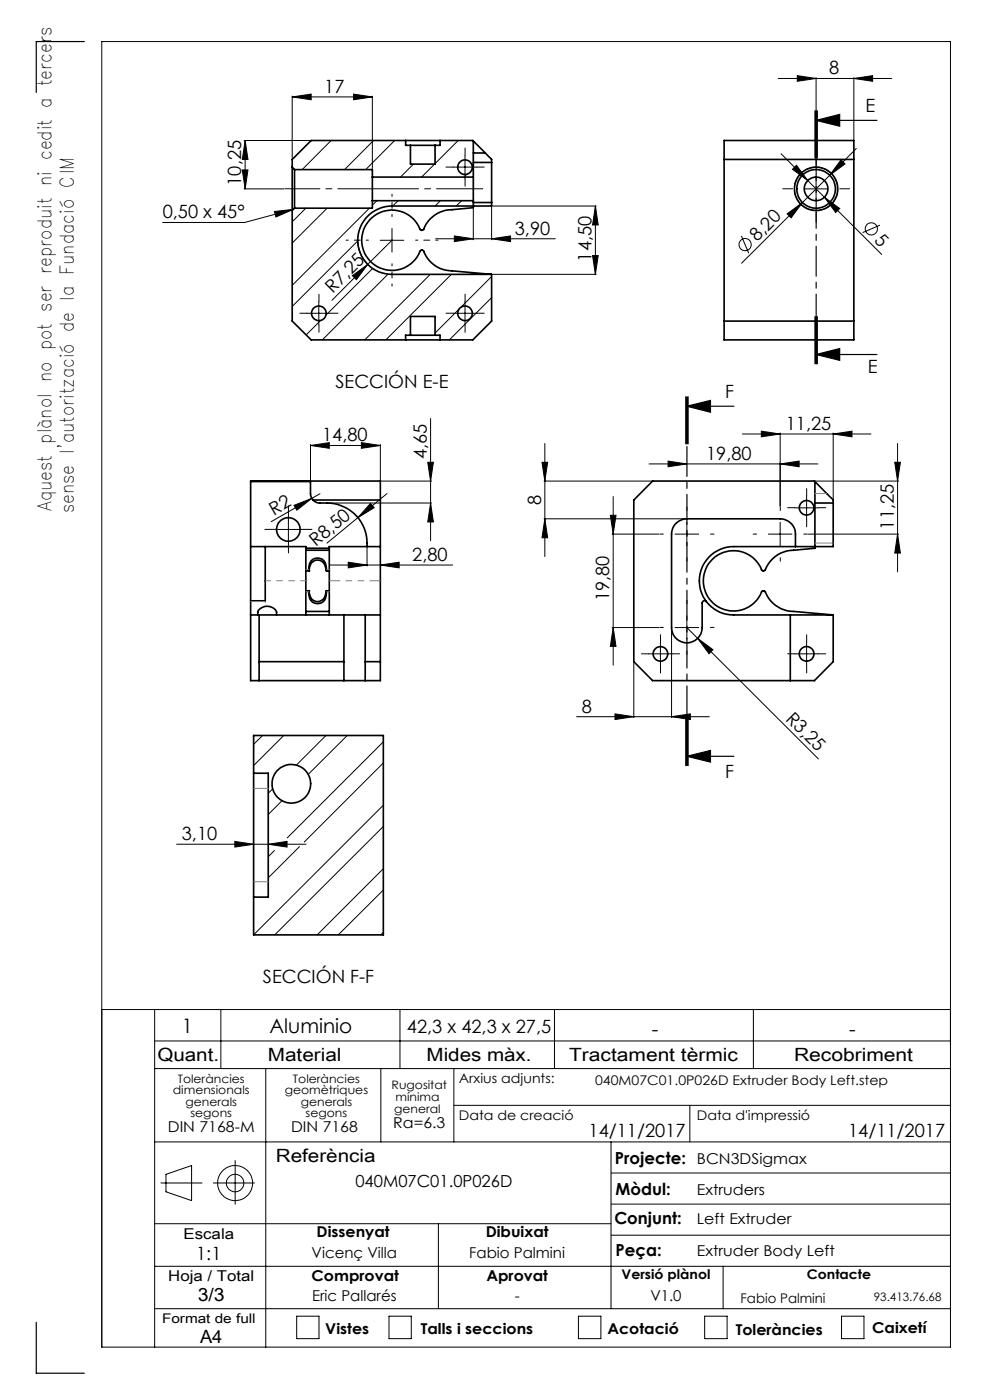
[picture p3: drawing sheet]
<svg xmlns="http://www.w3.org/2000/svg" width="210mm" height="297mm" viewBox="0 0 210 297" stroke-linecap="round" stroke-linejoin="round" font-family="sans-serif">
<g fill="none" stroke="#000" stroke-width=".21">
<path d="M75 20l4 .6-4 .6zM165.1 16.6h24M169.1 16l4 .6-4 .6zM173.1 16.5v16.3M181.1 16.6l4-.6v1.2zM181.1 16.5v13.1M51.4 36.1h1.2l-.6 4zM51.8 29.8h14M52 29.8l.6 4h-1.2zM52 29.8v10.3M62 20.6l4-.6v1.2zM62 20.4v13.2"/>
<path d="M62 20.6h17M70.2 29.8l-6.1 6.2M79 20.4v15.4M79.2 29.8l-6.1 6.2M83.7 29.8l-6.1 6.2M87.7 34.8l-2.8 2.8M92.2 34.8l-2.8 2.8M96.1 35.5h5M97.2 29.8l-4.9 4.9M98.6 33v5M99 37l-.6 .6M100.4 35.6l-.2 .2"/>
<path d="M165.7 32.6l5.6 5.7M168.1 35.9l.8-.8 2.4 3.2zM171.3 38.3l15.7 15.7M173.1 37.6v5M176 37.2l-18.7 18.6M178.4 33.9l.8 .9-3.2 2.4zM181.6 31.5l-5.6 5.7M51.8 40.1h8.5M58.2 44.9l4-.5-3.7 1.6zM62.2 44.4l-10.3 2.8h-17.4M64.9 44.2l-2.9 2.9M69.4 44.2l-7.4 7.4"/>
<path d="M74.8 58.5l3.2-2.4-2.4 3.2zM75.9 51.1l-13.9 13.9M75.9 51.2a7.3 7.3 0 0 0 2.2 5M78 56.1l-7.6 7.6M78.4 44.2l-16.4 16.3M79.1 56.9l-10 9.9M79.9 42.6l-.9 .9M80.6 51h5.1M82.3 58.2l-13.9 13.9M83.1 48.5v5M83.1 51l-5.1 5.1M84.5 42.6l-1.2 1.1"/>
<path d="M91.3 58.2l-13.9 13.9M92.4 50.7h25.4M93.4 42.6l-1.1 1.1M95.7 58.2l-13.9 13.9M96.4 50.1l4 .6-4 .6zM97.9 42.6l-1.1 1.1M100.4 44.3v6.6M104.3 58.7l-6.6 6.5M104.3 50.7l4-.6v1.2zM104.3 43.9v7M104.5 43.7h22M104.5 58.2h22"/>
<path d="M125.7 54.2h1.2l-.6 4zM126.3 43.7l.6 4h-1.2zM126.3 43.7v14.5M157.3 50.1l1.5 3.6M167 45.4l3.2-2.4-2.4 3.2zM170.6 40.1h5M174.9 41.8l3.2 2.4-.8 .9zM186.7 47.8l-3.7 1.6M65.1 66.5h5M67.6 64v5M68 68l-3.1 3M96.1 66.5h5"/>
<path d="M97.4 65.5l-5.1 5.2M98.6 64v5M104.3 63.1l-9 9M65.9 94.5l3.9-.6v1.2zM65.9 94.3v7.7M65.9 94.5h14.8M76.7 93.9l4 .6-4 .6zM80.7 94.3v7.6M90.7 98.1h1.2l-.6 4zM91.3 88.8v25.9M115 98.1h1.2l-.6 4zM115.6 94.1v24"/>
<path d="M137.7 98.4h35.8M141.7 97.8l4 .6-4 .6zM157.5 92.1h27.2M161.5 91.5l4 .6-4 .6zM165.5 98.4l4-.6v1.2zM165.5 91.9v15.5M176.7 92.1l4-.6v1.2zM176.7 91.9v14M189.8 98.1h1.2l-.6 4zM190.4 94.1v27.2M58.7 112.3h5M61.2 109.8v5"/>
<path d="M62.4 107.2l3.7-1.5-3.1 2.5zM66.1 105.7l-8.6 5M67.9 104.7l-1.8 1M69.6 106.7h21.9M69.8 119.9h26.2M73.9 119.3l4 .6-4 .6zM75.9 109.8l-6.5 5.4M77.9 116.2v3.9M78.6 106.8l.8 .9-3.5 2.1zM80.7 119.9l4-.6v1.2zM80.9 102.1h10.6M82.1 104.7l-6.2 5.1"/>
<path d="M91.3 106.7l.6 4h-1.2zM115.4 102.1h22.9M115.4 110.1h30.1M115.6 110.1l.6 4h-1.2zM129.5 109.3h1.2l-.6 4zM129.9 113.3h9.8M130.1 105.3v35.8M143.2 113.3h5M145.7 110.8v5M163 113.3h5M165.5 110.8v5M168.6 107.7h5"/>
<path d="M171.1 105.2v5M171.4 113.3h19.2M172.9 102.1h17.7M190.4 113.3l.6 4h-1.2zM129.9 133.1h9.8M130.1 133.1l.6 4h-1.2zM137.6 138.7h5M140.1 136.2v5M142.5 133.3v18.9M143.2 133.1h5M145.7 133.1l27.9 27.9M145.7 130.6v5"/>
<path d="M148 135.4l3.2 2.4-.8 .9zM168.6 138.7h5M171.1 136.2v5M55.7 156l-1.9 1.9M60.2 156l-6.4 6.4M69.1 156l-6.2 6.3M73.7 156l-8.3 8.3M81.3 157.4l-20.4 20.4M122.3 152h28.2M130.5 151.4l3.9 .6-3.9 .6zM134.4 140.6v11.6M142.5 152l3.9-.6v1.2z"/>
<path d="M37.5 179.1h27.4M49.8 178.5l4 .6-4 .6zM56.9 179.1l4-.6v1.2zM57.9 167.4l-1 .9M59.8 169.9l-2.9 2.9M63.5 179.6l-6.6 6.6M81.3 170.8l-27.5 27.5M81.3 161.9l-16.7 16.7M81.3 175.3l-23 23M58.2 180.4l-1.3 1.3M81.3 184.3l-14 14M81.3 197.8l-.5 .5"/>
<path d="M81.3 188.8l-9.5 9.5M21.6 214.2h180M32.8 214.2v71.6M46.8 214.2v12.5M84.8 214.2v12.5M117.6 214.2v12.5M159.8 214.2v12.5M32.8 220.8h168.8M32.8 226.7h168.8M56.4 226.7v59.1M80.8 226.7v15.5M96.3 226.7v15.5"/>
<path d="M96.3 234.5h105.3M146.3 234.5v7.7M32.8 259.6h96.8M32.8 242.2h168.8M34.1 251h8.8M35.2 249.1l5.4-1.8v7.4l-5.4-1.9zM45.3 251h8.7M49.9 246.2v9.3M93 259.6v18M129.6 242.2v35.4M129.6 255.4h72M129.6 248.8h72"/>
<path d="M32.8 277.6h168.8M32.8 268.6h168.8M62.9 279.2h4.8v4.8h-4.8zM82.5 279.2h4.7v4.8h-4.7zM122.7 279.2h4.8v4.8h-4.8zM129.6 262h72M149.5 279.2h4.7v4.8h-4.7zM153.4 268.6v9M178.5 279.2h4.8v4.8h-4.8zM21.6 285.8h180v-277h-180v277"/>
<circle cx="158.1" cy="51.9" r="1.29"/>
<circle cx="173.1" cy="40.1" r="4.6"/>
<circle cx="184.8" cy="48.5" r="1.29"/>
<circle cx="49.9" cy="251" r="3.7"/>
<circle cx="49.9" cy="251" r="1.86"/>
</g>
<g fill="none" stroke="#000" stroke-width=".25">
<path d="M17.9 8.8h-10.2v10.8M172.9 23.5v10M173.1 25.5h12.9M173.1 25.5l5-1.2v2.5zM173.1 23.5v10M173.4 23.5v10M172.9 67.2v10M173.1 75.2h12.9M173.1 75.2l5-1.3v2.5zM173.1 67.2v10M173.4 67.2v10zM145.5 84.2v10"/>
<path d="M145.7 86.2h10M145.7 86.2l5-1.3v2.6zM145.7 84.2v10M146 84.2v10M145.5 152.4v10M145.7 152.4v10M146 152.4v10M145.7 160.4h10M145.7 160.4l5-1.2v2.5zM7.7 280.5v10.8h10.2"/>
</g>
<g fill="none" stroke="#000" stroke-width=".21" stroke-dasharray="15.2 1.3 1.3 1.3">
<path d="M96.2 35.4h-1.6M98.7 32.9v-1.5M98.7 37.9v1.6M101.2 35.4h1.5M173.1 35v-2.1M168.1 40h-2.1M173.1 45v2.1M178.1 40h2.1M65.2 66.4h-1.6M67.7 63.9v-1.5M67.7 68.9v1.6M70.2 66.4h1.5"/>
<path d="M96.2 66.4h-1.6M98.7 63.9v-1.5M98.7 68.9v1.6M101.2 66.4h1.5M58.7 112.3h-2.5M61.2 109.8v-2.5M61.2 114.8v2.5M63.7 112.3h2.5M140.7 113.3h-.7M145.7 108.3v-.7M145.7 118.3v.8M150.7 113.3h.8"/>
<path d="M160.5 113.3h-.7M165.5 108.3v-.7M165.5 118.3v.8M168.6 107.7h-1.5M170.5 113.3h.8M171.1 105.2v-1.5M171.1 110.2v1.6M173.6 107.7h1.6M137.6 138.7h-1.5M140.1 136.2v-1.5M140.7 133.1h-.7M142.6 138.7h1.6"/>
<path d="M145.7 128.1v-.7M145.7 138.1v.8M150.7 133.1h.8M168.6 138.7h-1.5M171.1 136.2v-1.5M173.6 138.7h1.6M140.1 141.2v1.6M171.1 141.2v1.6"/>
</g>
<path d="M78.2 50.9h-4.8M83.2 45.9v-4.7M83.2 55.9v4.8M88.2 50.9h4.7" fill="none" stroke="#000" stroke-width=".21" stroke-dasharray="15.2 1.3 1.3 1.3" stroke-dashoffset="14.8"/>
<path d="M79 40h-18.5" fill="none" stroke="#000" stroke-width=".21" stroke-dasharray="15.2 1.3 1.3 1.3" stroke-dashoffset="7.9"/>
<path d="M102.4 40h-23.4" fill="none" stroke="#000" stroke-width=".21" stroke-dasharray="15.2 1.3 1.3 1.3" stroke-dashoffset="5.4"/>
<path d="M173.1 23.5v53.7" fill="none" stroke="#000" stroke-width=".25" stroke-dasharray="6.3 1.3 1.3 1.3" stroke-dashoffset="1.7"/>
<path d="M145.7 84.2v78.2" fill="none" stroke="#000" stroke-width=".25" stroke-dasharray="6.3 1.3 1.3 1.3" stroke-dashoffset="-.4"/>
<g fill="#000">
<path d="M74.8 58.5l3.2-2.4-2.4 3.2zM62.4 107.2l3.7-1.5-3.1 2.5zM78.6 106.8l.8 .9-3.5 2.1zM148 135.4l3.2 2.4-.8 .9z"/>
<path d="M169.1 16l4 .6-4 .6zM181.1 16.6l4-.6v1.2zM130.5 151.4l3.9 .6-3.9 .6zM142.5 152l3.9-.6v1.2z"/>
<path d="M52 29.8l.6 4h-1.2zM51.4 36.1h1.2l-.6 4zM126.3 43.7l.6 4h-1.2zM125.7 54.2h1.2l-.6 4zM129.5 109.3h1.2l-.6 4zM130.1 133.1l.6 4h-1.2zM189.8 98.1h1.2l-.6 4zM190.4 113.3l.6 4h-1.2z"/>
<path d="M75 20l4 .6-4 .6zM62 20.6l4-.6v1.2z"/>
<path d="M168.9 35.1l-.8 .8 3.2 2.4zM174.9 41.8l2.4 3.3 .8-.9z"/>
<path d="M173.1 25.5l5-1.2v2.5zM173.1 75.2l5-1.3v2.5z"/>
<path d="M178.4 33.9l-2.4 3.3 3.2-2.4zM167 45.4l.8 .8 2.4-3.2z"/>
<path d="M58.2 44.9l4-.5-3.7 1.6zM73.9 119.3l4 .6-4 .6zM80.7 119.9l4-.6v1.2zM161.5 91.5l4 .6-4 .6zM176.7 92.1l4-.6v1.2zM49.8 178.5l4 .6-4 .6zM56.9 179.1l4-.6v1.2z"/>
<path d="M96.4 50.1l4 .6-4 .6zM104.3 50.7l4-.6v1.2z"/>
<path d="M65.9 94.5l3.9-.6v1.2zM76.7 93.9l4 .6-4 .6z"/>
<path d="M145.7 86.2l5-1.3v2.6zM145.7 160.4l5-1.2v2.5z"/>
<path d="M165.5 98.4l4-.6v1.2zM141.7 97.8l4 .6-4 .6z"/>
<path d="M91.3 106.7l.6 4h-1.2zM90.7 98.1h1.2l-.6 4zM115.6 110.1l.6 4h-1.2zM115 98.1h1.2l-.6 4z"/>
</g>
<g fill="none" stroke="#000" stroke-width=".35">
<path d="M62 35.5v9.2M62 35.5l.5 .5M62.5 36v8.2M62.5 36h16.5v1.6M79 37.6v5M79 37.6h21.4M86 29.8h7.3M86 29.8h-20l-4 4v1.7M86 29.8v1h1.1M87.1 30.8h5.2M87.1 30.8v4h5.2v-4M93.3 29.8h7l2.6 2.7"/>
<path d="M93.3 29.8v1h-1M100.4 37.6v5M100.4 29.9v7.7M100.4 32.5h2.5M100.4 34.5h3.9M102.9 32.5l1.4 1.3v.7M104.3 34.5v8.5M153.6 29.8h27.5v42.3h-27.5zM153.6 33.8h27.5M62 44.7v23.4l4 4h20M62.5 44.2l-.5 .5M79 42.6v1.6h-16.5"/>
<path d="M79 42.6h21.4M100.4 42.6v1.5l-4.5 .4a6.6 6.6 0 0 0-6.2 4.3h-.4a6.4 6.4 0 0 0-8.5-3.8 6.4 6.4 0 0 0-3.4 8.6 6.4 6.4 0 0 0 8.7 3 9 9 0 0 0 3.2-3.5h.4a7.1 7.1 0 0 0 6.2 4.4l8.4 .7M100.4 43h3.9M104.3 43v.7h-21.2a7.2 7.2 0 0 0-7.2 7.3 7.2 7.2 0 0 0 7.2 7.2h21.2M104.3 58.2v9.9l-4 4h-7M86 72.1h7.3M87.1 71.1h5.2M87.1 71.1h-1.1v1M87.1 71.1v-4h5.2v4M92.3 71.1h1v1M153.6 68.1h27.5M53.2 102.2h12.7v2.9l.5 1"/>
<path d="M53.2 116h11.7v.7M56.3 116v11.6M64.9 116.7v4.4M64.9 116.3h4.9M64.9 116.7h4.9M66.4 106.1l.8 .5a16.4 16.4 0 0 1 5.2 .7 8.5 8.5 0 0 1 5.5 8.7M66.4 106.1h14.3M69.8 116.7v4.4M80.7 116v14.5M80.7 116v-13.9h-27.5v25.4M80.7 116h-10.9v.7M168.7 116v-2.7a3.2 3.2 0 0 0-3.2-3.2h-19.8a3.3 3.3 0 0 0-3.2 3.2v19.8a3.2 3.2 0 0 0 3.2 3.3 3.2 3.2 0 0 0 3.2-3.3v-5.2a.49 .49 0 0 1 .4-.4 .49 .49 0 0 1 .5 .1"/>
<path d="M172.9 102.2v14.1l-4.5 .4a6.8 6.8 0 0 0-6.2 4.3h-.5a6.4 6.4 0 0 0-9.9-3 6.4 6.4 0 0 0 0 10.4 6.4 6.4 0 0 0 9.9-3h.5a6.6 6.6 0 0 0 6.2 4.3l8.3 .8M172.9 102.2l3.8 3.9v.6M172.9 102.2l-34.5-.1-4 4v34.3l4 4h34.4l3.9-4v-9.9M172.9 106.7h3.8M176.7 106.7v9.3h-21.1a7.3 7.3 0 0 0-6.5 4 7.3 7.3 0 0 0 .7 7.6M53.2 127.5v3M53.2 127.5h3.1M53.2 130.5v13.9h27.5v-13.9M53.2 130.5h27.5M54.7 130.5v-.2a1.21 1.21 0 0 1 1-1.5 2.13 2.13 0 0 1 3 1.2v.5M55 130.5v13.9M64.9 125.3v4.4"/>
<path d="M64.9 121.1v4.2M64.9 129.7v.8M64.9 129.7h4.9M64.9 121.1h.6M64.9 125.3h.6M65.5 125.3a3.2 3.2 0 0 0 .8 2.5 1.87 1.87 0 0 0 2 0 1.87 1.87 0 0 0 .9-1.8l.1-.7M65.5 121.1a3.2 3.2 0 0 1 1-2.5 1.88 1.88 0 0 1 2.7 1.7l.1 .8M65.5 125.3v.1a2.07 2.07 0 0 0 2.2 2.2 2.62 2.62 0 0 0 1.5-2.3h.1M65.5 125.3h.1M65.5 121.1v-.1a2.2 2.2 0 0 1 2-2.2 2.24 2.24 0 0 1 1.8 2.3M65.5 121.1h.1M69.3 125.3h.1"/>
<path d="M69.3 121.1h.1M69.3 121.1h.5M69.3 125.3h.5M69.8 125.3v4.4M69.8 121.1v4.2M69.8 129.7v.8M73 130.5v13.9M77.5 130.5v13.9M149.8 127.6a7.3 7.3 0 0 0 5.8 2.9h21.1M167.6 130.5v13.9M55 140.4h18M77.5 140.4h3.2"/>
<path d="M53.8 164v26.3M53.8 164v-8h27.5v42.3h-27.5v-8M53.8 164h3.1v26.3h-3.1"/>
<circle cx="98.6" cy="35.5" r="1.55"/>
<circle cx="173.1" cy="40.1" r="4.6"/>
<circle cx="173.1" cy="40.1" r="4.1"/>
<circle cx="173.1" cy="40.1" r="2.5"/>
<circle cx="67.6" cy="66.5" r="1.56"/>
<circle cx="98.6" cy="66.5" r="1.56"/>
<circle cx="61.2" cy="112.3" r="2.5"/>
<circle cx="171.1" cy="107.7" r="1.55"/>
<circle cx="140.1" cy="138.7" r="1.55"/>
<circle cx="171.1" cy="138.7" r="1.55"/>
<circle cx="61.8" cy="166.3" r="4.1"/>
</g>
<path d="M172.9 104.7h2.5M172.9 115.2h3.9M56.3 127.6h-3.1M64.9 120.8h.6M65.5 125.6h-.6M69.3 120.8h.6M69.9 125.6h-.6M56.9 167.3h-3.1M56.9 187.1h-3.1" fill="none" stroke="#808080" stroke-width=".21" stroke-dasharray="6.3 1.3 1.3 1.3 1.3 1.3"/>
<path d="M56.3 123.2h8.6" fill="none" stroke="#808080" stroke-width=".21" stroke-dasharray="6.3 1.3 1.3 1.3 1.3 1.3" stroke-dashoffset="5.2"/>
<path d="M80.7 123.2h-10.8" fill="none" stroke="#808080" stroke-width=".21" stroke-dasharray="6.3 1.3 1.3 1.3 1.3 1.3" stroke-dashoffset="4.1"/>
<g font-size="4.2">
<text x="38.6" y="219">1</text>
<text x="57.2" y="219.2">Aluminio</text>
<text x="138.3" y="219.7">-</text>
<text x="180.1" y="219.7">-</text>
</g>
<g font-size="4">
<text x="10.9" y="108.4" transform="rotate(-90 10.9 108.4)">Aquest plànol no pot ser reproduit ni cedit a tercers</text>
<text x="15.6" y="108.9" transform="rotate(-90 15.6 108.9)">sense l'autorització de la Fundació CIM</text>
</g>
<g font-size="3.9">
<text x="175.9" y="15.8">8</text>
<text x="68.8" y="19.7">17</text>
<text x="183.6" y="23.8">E</text>
<text x="51.2" y="39.4" transform="rotate(-90 51.2 39.4)">10,25</text>
<text x="34.5" y="46.3">0,50 x 45°</text>
<text x="109.2" y="49.8">3,90</text>
<text x="160.6" y="51.4" transform="rotate(-45 160.6 51.4)">8,20</text>
<text x="185.3" y="51.1" transform="rotate(45 185.3 51.1)">5</text>
<text x="125.5" y="55.5" transform="rotate(-90 125.5 55.5)">14,50</text>
<text x="70.6" y="62.4" transform="rotate(-45 70.6 62.4)">R7,25</text>
<text x="71.2" y="82.3">SECCIÓN E-E</text>
<text x="184.1" y="79.2">E</text>
<text x="153.8" y="84.5">F</text>
<text x="68.3" y="93.6">14,80</text>
<text x="166.7" y="91.2">11,25</text>
<text x="90.5" y="97.4" transform="rotate(-90 90.5 97.4)">4,65</text>
<text x="149.8" y="97.5">19,80</text>
<text x="114.8" y="107.2" transform="rotate(-90 114.8 107.2)">8</text>
<text x="58.1" y="109.5" transform="rotate(-30 58.1 109.5)">R2</text>
<text x="189.6" y="112.3" transform="rotate(-90 189.6 112.3)">11,25</text>
<text x="67" y="116.1" transform="rotate(-40 67 116.1)">R8,50</text>
<text x="87.4" y="119">2,80</text>
<text x="129.2" y="127.6" transform="rotate(-90 129.2 127.6)">19,80</text>
<text x="123.4" y="151.2">8</text>
<text x="166.5" y="152.7" transform="rotate(45 166.5 152.7)">R3,25</text>
<text x="153.8" y="165">F</text>
<text x="38.6" y="178.2">3,10</text>
<text x="55.8" y="208.5">SECCIÓN F-F</text>
<text x="86.3" y="219.2">42,3 x 42,3 x 27,5</text>
<text x="33.4" y="225">Quant.</text>
<text x="56.8" y="225">Material</text>
<text x="90.5" y="225">Mides màx.</text>
<text x="120.7" y="225">Tractament tèrmic</text>
<text x="168.4" y="225">Recobriment</text>
<text x="124.8" y="241.3">14/11/2017</text>
<text x="179.9" y="241.3">14/11/2017</text>
<text x="58.5" y="246.5">Referència</text>
<text x="41.6" y="267.2">1:1</text>
<text x="41.9" y="276.1">3/3</text>
<text x="42.4" y="284.9">A4</text>
</g>
<g font-size="3.5">
<text x="75.4" y="251.9">040M07C01.0P026D</text>
<text x="130.5" y="246.8">Projecte:</text>
<text x="130.6" y="253.4">Mòdul:</text>
<text x="130.3" y="259.8">Conjunt:</text>
<text x="130.6" y="266.4">Peça:</text>
</g>
<g font-size="3.2">
<text x="83.4" y="239.3">Ra=6.3</text>
<text x="35.6" y="240.1">DIN 7168-M</text>
<text x="61.7" y="240.1">DIN 7168</text>
<text x="147.8" y="246.8">BCN3DSigmax</text>
<text x="147.8" y="253.4">Extruders</text>
<text x="38.9" y="262.9">Escala</text>
<text x="67.2" y="262.5">Dissenyat</text>
<text x="103" y="262.5">Dibuixat</text>
<text x="147.8" y="259.8">Left Extruder</text>
<text x="66.1" y="266.8">Vicenç Villa</text>
<text x="99.5" y="266.8">Fabio Palmini</text>
<text x="147.8" y="266.4">Extruder Body Left</text>
<text x="35.7" y="271.7">Hoja / Total</text>
<text x="66.1" y="271.7">Comprovat</text>
<text x="103.2" y="271.7">Aprovat</text>
<text x="66.2" y="276.1">Eric Pallarés</text>
<text x="109.2" y="276.1">-</text>
<text x="138" y="276.1">V1.0</text>
<text x="69" y="283.1">Vistes</text>
<text x="89.3" y="283.1">Talls i seccions</text>
<text x="128.8" y="283.1">Acotació</text>
<text x="156.1" y="283.2">Toleràncies</text>
<text x="185" y="282.8">Caixetí</text>
</g>
<g font-size="2.8">
<text x="97.3" y="229.6">Arxius adjunts:</text>
<text x="126.2" y="230.2">040M07C01.0P026D Extruder Body Left.step</text>
<text x="97.3" y="237.7">Data de creació</text>
<text x="147.8" y="237.7">Data d'impressió</text>
<text x="131.8" y="271.4">Versió plànol</text>
<text x="171.2" y="271.4">Contacte</text>
<text x="34.4" y="280.7">Format de full</text>
<text x="157.1" y="276.3">Fabio Palmini</text>
</g>
<g font-size="2.5">
<text x="36.7" y="232.1">dimensionals</text>
<text x="37.7" y="229.6">Toleràncies</text>
<text x="60.4" y="232.1">geomètriques</text>
<text x="62.1" y="229.6">Toleràncies</text>
<text x="83.1" y="231">Rugositat</text>
<text x="83.9" y="233.5">mínima</text>
<text x="39.4" y="234.6">generals</text>
<text x="40.4" y="237.1">segons</text>
<text x="63.8" y="234.6">generals</text>
<text x="64.8" y="237.1">segons</text>
<text x="83.6" y="236.2">general</text>
<text x="185.4" y="276.1">93.413.76.68</text>
</g>
</svg>
